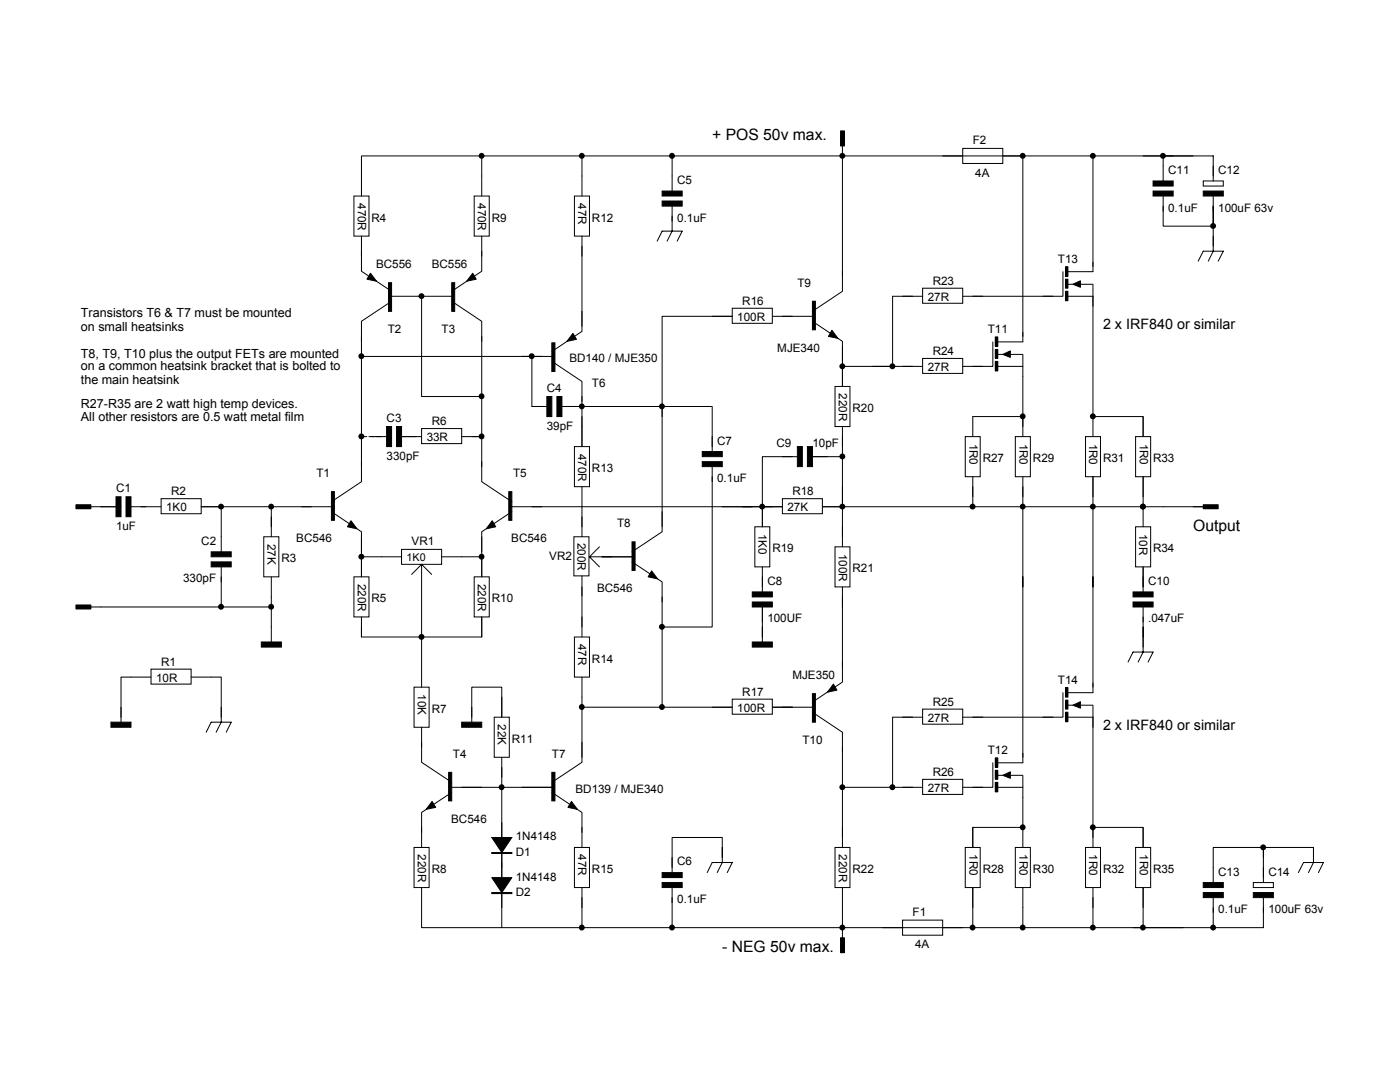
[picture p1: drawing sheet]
<svg xmlns="http://www.w3.org/2000/svg" width="279mm" height="216mm" viewBox="0 0 279 216" stroke-linecap="round" stroke-linejoin="round" font-family="sans-serif">
<path d="M96.1 31.1v4M234.1 31.1h-162v4" fill="none" stroke="#000" stroke-width=".2"/>
<circle cx="96.1" cy="31.1" r=".59" fill="#000"/>
<path d="M70.6 39.1h3v8h-3z" fill-rule="evenodd" fill="#fff" stroke="#000" stroke-width=".2"/>
<path d="M72.1 35.1v4M72.1 47.1v4" fill="none" stroke="#000" stroke-width=".2"/>
<path d="M94.6 39.1h3v8h-3z" fill-rule="evenodd" fill="#fff" stroke="#000" stroke-width=".2"/>
<path d="M96.1 35.1v4M72.1 50.1v4l6 4M78.1 59.1h12M84.1 59.1v20h12M96.1 50.1v4l-6 4M96.1 47.1v4M72.1 67.1v26M72.1 71.1h36M78.1 60.1l-6 4v4M90.1 60.1l6 4v4M96.1 67.1v26" fill="none" stroke="#000" stroke-width=".2"/>
<g fill="#000">
<circle cx="84.1" cy="59.1" r=".59"/>
<circle cx="96.1" cy="79.1" r=".59"/>
</g>
<g fill="#000" stroke="#000" stroke-width=".2">
<path d="M73.9 54.5l1.2 1.6-1.9-.4zM94.3 54.5l.7 1.2-1.9 .4z"/>
<path d="M77.5 56.4h.6v5.7h-.6z" fill-rule="evenodd"/>
<path d="M90.1 56.4h.6v5.7h-.6z" fill-rule="evenodd"/>
</g>
<path d="M84.1 85.5h8v3h-8z" fill-rule="evenodd" fill="#fff" stroke="#000" stroke-width=".2"/>
<path d="M74.1 87.1h3.1M80.1 87.1h4M92.1 87.1h4" fill="none" stroke="#000" stroke-width=".2"/>
<g fill="#000" stroke="#000" stroke-width=".2">
<path d="M77.2 85.1h.9v4h-.9z" fill-rule="evenodd"/>
<path d="M79.1 85.1h1v4h-1z" fill-rule="evenodd"/>
</g>
<g fill="#000">
<circle cx="72.1" cy="71.1" r=".59"/>
<circle cx="72.1" cy="87.1" r=".59"/>
<circle cx="96.1" cy="87.1" r=".59"/>
</g>
<path d="M80.1 109.6h8v3h-8z" fill-rule="evenodd" fill="#fff" stroke="#000" stroke-width=".2"/>
<g fill="none" stroke="#000" stroke-width=".2">
<path d="M72.1 92.1v4l-6 4M96.1 92.1v4l6.1 4M60.2 101.1h5.9M66.1 102.1l6 4v4M72.1 111.1h8M72.1 107.1v10M84.1 112.6l-2 2M84.1 112.6l2 2M84.1 112.6v4.5M88.1 111.1h8M96.1 107.1v10M102.2 102.1l-6.1 4v4"/>
<path d="M102.2 101.1h5.9"/>
</g>
<g fill="#000" stroke="#000" stroke-width=".2">
<path d="M70 103.9l1.2 1.6-1.9-.4zM98.2 103.9l.7 1.2-1.9 .4z"/>
<path d="M66.1 98.1h.6v5.7h-.6z" fill-rule="evenodd"/>
<path d="M101.5 98.1h.7v5.7h-.7z" fill-rule="evenodd"/>
</g>
<path d="M94.6 115.1h3v8h-3z" fill-rule="evenodd" fill="#fff" stroke="#000" stroke-width=".2"/>
<path d="M84.1 117.1v16M96.1 111.1v4M72.1 125.1v2h24v-4v4" fill="none" stroke="#000" stroke-width=".2"/>
<g fill="#000">
<circle cx="72.1" cy="111.1" r=".59"/>
<circle cx="96.1" cy="111.1" r=".59"/>
<circle cx="84.1" cy="127.1" r=".59"/>
</g>
<path d="M82.6 137.1h3v8h-3z" fill-rule="evenodd" fill="#fff" stroke="#000" stroke-width=".2"/>
<path d="M84.1 133.1v4M84.1 148.1v4l6 4M84.1 145.1v4M90.1 158.1l-6 4v4M90.1 157.1h6" fill="none" stroke="#000" stroke-width=".2"/>
<g fill="#000" stroke="#000" stroke-width=".2">
<path d="M86.2 159.9l.8 1.2-2 .4z"/>
<path d="M89.5 154.1h.6v5.7h-.6z" fill-rule="evenodd"/>
</g>
<path d="M82.6 169.1h3v8h-3z" fill-rule="evenodd" fill="#fff" stroke="#000" stroke-width=".2"/>
<path d="M84.1 177.1v8h152M84.1 165.1v4M100.1 164.1v17" fill="none" stroke="#000" stroke-width=".2"/>
<g fill="#000" stroke="#000" stroke-width=".2">
<path d="M98.1 175.1h4.1l-2.1 3zM98.1 167.1h4.1l-2.1 3z"/>
<path d="M98.1 178.1h4.1v.2h-4.1z" fill-rule="evenodd"/>
<path d="M98.1 170.1h4.1v.2h-4.1z" fill-rule="evenodd"/>
</g>
<circle cx="100.1" cy="157.1" r=".59" fill="#000"/>
<path d="M52.6 107.1h3v8h-3z" fill-rule="evenodd" fill="#fff" stroke="#000" stroke-width=".2"/>
<path d="M44.2 107.1v3M44.2 113.1v3M54.1 103.1v4M54.1 115.1v4" fill="none" stroke="#000" stroke-width=".2"/>
<g fill="#000" stroke="#000" stroke-width=".2">
<path d="M42.1 110.1h4v1h-4z" fill-rule="evenodd"/>
<path d="M42.1 112.1h4v1h-4z" fill-rule="evenodd"/>
</g>
<path d="M32.2 99.5h8v3h-8z" fill-rule="evenodd" fill="#fff" stroke="#000" stroke-width=".2"/>
<g fill="none" stroke="#000" stroke-width=".2">
<path d="M15.2 100.7h2.9v.8h-2.9zM17.7 101.1h6.5M28.2 101.1h4M40.2 101.1h21.9M44.2 115.1v6h9.9M44.2 101.1v6M54.1 101.1v4M54.1 119.1v9M15.2 120.7h2.9v.8h-2.9zM17.7 121.1h26.5M92.1 157.1h18.1M110.2 158.1l5.9 4v4"/>
<path d="M116.1 148.1v4l-5.9 4"/>
</g>
<g fill="#000">
<circle cx="44.1" cy="101.1" r=".59"/>
<circle cx="54.1" cy="101.1" r=".58"/>
<circle cx="44.1" cy="121.1" r=".59"/>
<circle cx="54.1" cy="121.1" r=".59"/>
<circle cx="116.1" cy="185.1" r=".59"/>
</g>
<path d="M15.2 100.7h2.9v.8h-2.9zM15.2 120.7h2.9v.8h-2.9z" fill="#000"/>
<g fill="#000" stroke="#000" stroke-width=".2">
<path d="M114 159.9l1.2 1.6-1.9-.4z"/>
<path d="M52.2 128.1h4v1h-4z" fill-rule="evenodd"/>
<path d="M110.1 154.1h.6v5.7h-.6z" fill-rule="evenodd"/>
</g>
<path d="M98.6 143.1h3v8h-3z" fill-rule="evenodd" fill="#fff" stroke="#000" stroke-width=".2"/>
<path d="M100.1 139.1v4v-6h-6v6M94.1 141.1v3M100.1 151.1v34" fill="none" stroke="#000" stroke-width=".2"/>
<path d="M92.1 144.1h4v1h-4z" fill-rule="evenodd" fill="#000" stroke="#000" stroke-width=".2"/>
<path d="M114.6 39.1h3v8h-3z" fill-rule="evenodd" fill="#fff" stroke="#000" stroke-width=".2"/>
<path d="M116.1 35.1v4M116.1 47.1v4M104.1 71.1h6.1M106.2 71.1v10h1.9M110.2 72.1l5.9 4v4M116.1 62.1v4l-5.9 4M116.1 79.1v6M106.2 81.1h2.9M112.1 81.1h4" fill="none" stroke="#000" stroke-width=".2"/>
<g fill="#000" stroke="#000" stroke-width=".2">
<path d="M114.3 66.5l.7 1.2-1.9 .4z"/>
<path d="M109.1 79.1h1v4h-1z" fill-rule="evenodd"/>
<path d="M110.1 68.4h.6v5.7h-.6z" fill-rule="evenodd"/>
<path d="M111.1 79.1h1v4h-1z" fill-rule="evenodd"/>
</g>
<g fill="#000">
<circle cx="106.1" cy="71.1" r=".59"/>
<circle cx="116.1" cy="81.1" r=".59"/>
</g>
<path d="M114.6 89.1h3v8h-3z" fill-rule="evenodd" fill="#fff" stroke="#000" stroke-width=".2"/>
<path d="M116.1 85.1v4M116.1 97.1v4" fill="none" stroke="#000" stroke-width=".2"/>
<path d="M114.5 107.1h3v7.8h-3z" fill="#fff"/>
<path d="M114.5 107.1h3v7.8h-3zM116.1 103.1v4M116.1 114.9v4M117.6 111.1l2 2M117.6 111.1h4.5M119.6 109.1l-2 2" fill="none" stroke="#000" stroke-width=".2"/>
<path d="M114.6 127.1h3v8h-3z" fill-rule="evenodd" fill="#fff" stroke="#000" stroke-width=".2"/>
<path d="M116.1 31.1v4M116.1 49.1v16M112.1 81.1h20v24M116.1 83.1v6M106.2 101.1h47.9M116.1 101.1v4M116.1 117.1v10M120.1 111.1h6M126.1 112.1l6 4v4M132.1 102.1v4l-6 4M116.1 135.1v16" fill="none" stroke="#000" stroke-width=".2"/>
<g fill="#000" stroke="#000" stroke-width=".2">
<path d="M130 113.9l1.2 1.6-1.9-.4z"/>
<path d="M126.1 108.1h.6v5.7h-.6z" fill-rule="evenodd"/>
</g>
<circle cx="116.1" cy="141.1" r=".59" fill="#000"/>
<path d="M150.6 105.1h3v8h-3z" fill-rule="evenodd" fill="#fff" stroke="#000" stroke-width=".2"/>
<path d="M156.1 91.1h3M158.1 91.1h-6v14v-4M162.1 91.1h6M168.1 87.1v14M144.1 101.1h88M152.1 113.1v5M152.1 121.1v7" fill="none" stroke="#000" stroke-width=".2"/>
<g fill="#000" stroke="#000" stroke-width=".2">
<path d="M159.1 89.1h1v4h-1z" fill-rule="evenodd"/>
<path d="M161.1 89.1h1v4h-1z" fill-rule="evenodd"/>
<path d="M150.1 118.1h4v1h-4z" fill-rule="evenodd"/>
<path d="M150.1 120.1h4v1h-4z" fill-rule="evenodd"/>
<path d="M150.1 128.1h4v1h-4z" fill-rule="evenodd"/>
</g>
<g fill="#000">
<circle cx="152.1" cy="101.1" r=".59"/>
<circle cx="168.1" cy="101.1" r=".59"/>
</g>
<path d="M166.6 77.1h3v8h-3z" fill-rule="evenodd" fill="#fff" stroke="#000" stroke-width=".2"/>
<path d="M168.1 31.1v24M168.1 54.1v4l-6 4M154.1 63.1h-22v20M156.1 63.1h6M162.1 64.1l6 4v4M168.1 69.1v8M168.1 85.1v4" fill="none" stroke="#000" stroke-width=".2"/>
<g fill="#000" stroke="#000" stroke-width=".2">
<path d="M166 65.9l1.2 1.6-1.9-.4z"/>
<path d="M162.1 60.1h.6v5.7h-.6z" fill-rule="evenodd"/>
</g>
<circle cx="132.1" cy="81.1" r=".59" fill="#000"/>
<path d="M166.6 109.1h3v8h-3z" fill-rule="evenodd" fill="#fff" stroke="#000" stroke-width=".2"/>
<path d="M168.1 97.1v12M168.1 117.1v4" fill="none" stroke="#000" stroke-width=".2"/>
<path d="M166.6 169.1h3v8h-3z" fill-rule="evenodd" fill="#fff" stroke="#000" stroke-width=".2"/>
<path d="M168.1 119.1v14M168.1 132.1v4l-6 4M116.1 141.1h46M162.1 142.1l6 4v4M168.1 149.1v20M168.1 177.1v8" fill="none" stroke="#000" stroke-width=".2"/>
<g fill="#000" stroke="#000" stroke-width=".2">
<path d="M166.3 136.5l.7 1.2-1.9 .4z"/>
<path d="M162.1 138.4h.6v5.7h-.6z" fill-rule="evenodd"/>
</g>
<g fill="#000">
<circle cx="168.1" cy="31.1" r=".59"/>
<circle cx="168.1" cy="91.1" r=".59"/>
<circle cx="132.1" cy="141.1" r=".59"/>
<circle cx="168.1" cy="185.1" r=".59"/>
</g>
<path d="M202.6 87.1h3v8h-3z" fill-rule="evenodd" fill="#fff" stroke="#000" stroke-width=".2"/>
<path d="M204.1 83.1v4M204.1 95.1v4" fill="none" stroke="#000" stroke-width=".2"/>
<path d="M216.6 87.1h3v8h-3z" fill-rule="evenodd" fill="#fff" stroke="#000" stroke-width=".2"/>
<path d="M198.1 68.2v4.9h-4M198.6 67.2h.5v1.9h-.5zM198.6 69.7h.5v1.8h-.5zM198.6 72.1h.5v1.9h-.5zM199.1 73.1h5M199.1 70.7h5M204.1 66.3v1.9h-5M204.1 70.8v4.3M218.1 83.1v4M218.1 95.1v4" fill="none" stroke="#000" stroke-width=".2"/>
<path d="M200.1 70.7l1.5-.7v1.3z" fill="#000" stroke="#000" stroke-width=".2"/>
<path d="M198.6 67.2h.5v1.9h-.5zM198.6 69.7h.5v1.8h-.5zM198.6 72.1h.5v1.9h-.5z" fill="#000"/>
<path d="M184.1 71.5h8v3h-8z" fill-rule="evenodd" fill="#fff" stroke="#000" stroke-width=".2"/>
<path d="M168.1 73.1h16M192.1 73.1h4" fill="none" stroke="#000" stroke-width=".2"/>
<path d="M184.1 57.5h8v3h-8z" fill-rule="evenodd" fill="#fff" stroke="#000" stroke-width=".2"/>
<g fill="none" stroke="#000" stroke-width=".2">
<path d="M204.1 31.1v36M218.1 31.1v23.1h-5M178.1 59.1h6M192.1 59.1h18M212.1 54.2v4.9h-4M212.6 53.2h.5v1.9h-.5zM212.6 55.7h.5v1.8h-.5zM212.6 58.1h.5v1.9h-.5zM213.1 59.1h5M213.1 56.7h5M218.1 56.8v26.3M204.1 75.1v10"/>
<path d="M204.1 97.1v4M218.1 95.1v6"/>
</g>
<path d="M214.1 56.7l1.5-.7v1.3z" fill="#000" stroke="#000" stroke-width=".2"/>
<path d="M212.7 53.2h.4v1.9h-.4zM212.7 55.7h.4v1.8h-.4zM212.7 58.1h.4v1.9h-.4z" fill="#000"/>
<g fill="#000">
<circle cx="204.1" cy="31.1" r=".59"/>
<circle cx="218.1" cy="31.1" r=".59"/>
<circle cx="168.1" cy="73.1" r=".59"/>
<circle cx="178.1" cy="73.1" r=".59"/>
<circle cx="204.1" cy="101.1" r=".58"/>
<circle cx="218.1" cy="101.1" r=".59"/>
</g>
<path d="M114.6 169.1h3v8h-3z" fill-rule="evenodd" fill="#fff" stroke="#000" stroke-width=".2"/>
<path d="M198.1 152.2v4.9h-4M198.6 151.2h.5v1.9h-.5zM198.6 153.7h.5v1.8h-.5zM198.6 156.1h.5v1.9h-.5zM199.1 157.1h5M199.1 154.7h5M204.1 150.3v1.9h-5M204.1 154.8v4.3M116.1 165.1v4M116.1 177.1v8" fill="none" stroke="#000" stroke-width=".2"/>
<path d="M200.1 154.7l1.5-.7v1.3z" fill="#000" stroke="#000" stroke-width=".2"/>
<path d="M198.6 151.2h.5v1.9h-.5zM198.6 153.7h.5v1.8h-.5zM198.6 156.1h.5v1.9h-.5z" fill="#000"/>
<path d="M184.1 155.5h8v3h-8z" fill-rule="evenodd" fill="#fff" stroke="#000" stroke-width=".2"/>
<path d="M168.1 157.1h16M192.1 157.1h4" fill="none" stroke="#000" stroke-width=".2"/>
<path d="M184.1 141.5h8v3h-8z" fill-rule="evenodd" fill="#fff" stroke="#000" stroke-width=".2"/>
<g fill="none" stroke="#000" stroke-width=".2">
<path d="M204.1 101.1v50M218.1 101.1v37.1h-5M228.1 111.1v7M238.1 101.1h2.5M240.1 100.7h3v.8h-3zM212.1 138.2v4.9h-4M212.6 137.2h.5v1.9h-.5zM212.6 139.7h.5v1.8h-.5zM228.1 121.1v8M178.1 143.1h6M192.1 143.1h18M204.1 159.1v6"/>
<path d="M212.6 142.1h.5v1.9h-.5zM213.1 143.1h5M213.1 140.7h5M218.1 140.8v26.3M218.1 179.1v6M204.1 181.1v4"/>
</g>
<g fill="#000" stroke="#000" stroke-width=".2">
<path d="M214.1 140.7l1.5-.7v1.3z"/>
<path d="M226.1 118.1h4v1h-4z" fill-rule="evenodd"/>
<path d="M226.1 120.1h4v1h-4z" fill-rule="evenodd"/>
</g>
<path d="M240.2 100.7h2.9v.8h-2.9zM212.7 137.2h.4v1.9h-.4zM212.7 139.7h.4v1.8h-.4zM212.7 142.1h.4v1.9h-.4z" fill="#000"/>
<g fill="#000">
<circle cx="228.1" cy="101.1" r=".59"/>
<circle cx="168.1" cy="157.1" r=".59"/>
<circle cx="178.1" cy="157.1" r=".59"/>
<circle cx="204.1" cy="185.1" r=".59"/>
<circle cx="218.1" cy="185.1" r=".59"/>
</g>
<path d="M192.1 29.6h8v3h-8z" fill-rule="evenodd" fill="#fff" stroke="#000" stroke-width=".2"/>
<path d="M188.1 31.1h16" fill="none" stroke="#000" stroke-width=".2"/>
<path d="M180.1 183.6h8v3h-8z" fill-rule="evenodd" fill="#fff" stroke="#000" stroke-width=".2"/>
<path d="M225.1 132.1l1-2h4l-1 2M228.1 127.1v3l-1 2M176.1 185.1h16" fill="none" stroke="#000" stroke-width=".2"/>
<path d="M30.1 133.5h8v3h-8z" fill-rule="evenodd" fill="#fff" stroke="#000" stroke-width=".2"/>
<path d="M30.1 135.1h-5.9v8M38.1 135.1h6.1v8M24.2 141.1v3M41.1 146.1l1-2h4l-1 2M44.2 141.1v3l-1.1 2" fill="none" stroke="#000" stroke-width=".2"/>
<path d="M22.1 144.1h4v1h-4z" fill-rule="evenodd" fill="#000" stroke="#000" stroke-width=".2"/>
<path d="M240.1 36.1h4v1h-4z" fill-rule="evenodd" fill="#fff" stroke="#000" stroke-width=".2"/>
<path d="M228.1 31.1h14v5M232.1 31.1v5M232.1 39.1v3M242.1 39.1v3M232.1 41.1v4h10v-4v8" fill="none" stroke="#000" stroke-width=".2"/>
<g fill="#000" stroke="#000" stroke-width=".2">
<path d="M230.1 36.1h4v1h-4z" fill-rule="evenodd"/>
<path d="M230.1 38.1h4v1h-4z" fill-rule="evenodd"/>
<path d="M240.1 38.1h4v1h-4z" fill-rule="evenodd"/>
</g>
<g fill="#000">
<circle cx="232.1" cy="31.1" r=".59"/>
<circle cx="242.1" cy="45.1" r=".59"/>
</g>
<path d="M250.1 176.1h4v1h-4z" fill-rule="evenodd" fill="#fff" stroke="#000" stroke-width=".2"/>
<g fill="none" stroke="#000" stroke-width=".2">
<path d="M167.7 26.1h.8v3h-.8zM168.1 28.6v2.5M239.1 52.1l1-2h4l-1 2M242.1 47.1v3l-1 2M20.2 101.1h3M26.1 101.1h3M242.1 179.1v6M252.1 171.1v-2v6M252.1 173.1v3M252.1 179.1v6h-26M259.1 174.1l1-2h4l-1 2M261.1 174.1l1-2v-3h-20v7"/>
<path d="M167.7 187.1h.8v3h-.8zM168.1 185.1v2.5"/>
</g>
<g fill="#000" stroke="#000" stroke-width=".2">
<path d="M23.2 99.1h1v4h-1z" fill-rule="evenodd"/>
<path d="M25.1 99.1h1v4h-1z" fill-rule="evenodd"/>
<path d="M240.1 176.1h4v1h-4z" fill-rule="evenodd"/>
<path d="M240.1 178.1h4v1h-4z" fill-rule="evenodd"/>
<path d="M250.1 178.1h4v1h-4z" fill-rule="evenodd"/>
</g>
<g fill="#000">
<circle cx="116.1" cy="31.1" r=".59"/>
<circle cx="252.1" cy="169.1" r=".59"/>
<circle cx="242.1" cy="185.1" r=".59"/>
</g>
<path d="M167.8 26.1h.7v3h-.7zM167.8 187.1h.7v3h-.7z" fill="#000"/>
<path d="M70.6 115.1h3v8h-3z" fill-rule="evenodd" fill="#fff" stroke="#000" stroke-width=".2"/>
<path d="M72.1 111.1v4M72.1 123.1v4" fill="none" stroke="#000" stroke-width=".2"/>
<path d="M226.6 105.1h3v8h-3z" fill-rule="evenodd" fill="#fff" stroke="#000" stroke-width=".2"/>
<g fill="none" stroke="#000" stroke-width=".2">
<path d="M134.1 31.1v7M131.1 48.1l1-2h4l-1 2M134.1 41.1v5l-1 2M72.1 87.1h1.1M73.6 87.1h1.1M75.1 87.1h1M228.1 101.1v4M228.1 113.1v4M232.1 101.1h10M134.1 171.1v3M134.1 177.1v8M141.1 174.1l1-2h4l-1 2"/>
<path d="M144.1 171.1v-4h-10v6M144.1 169.1v3l-1 2"/>
</g>
<g fill="#000" stroke="#000" stroke-width=".2">
<path d="M132.1 38.1h4v1h-4z" fill-rule="evenodd"/>
<path d="M132.1 40.1h4v1h-4z" fill-rule="evenodd"/>
<path d="M132.1 174.1h4v1h-4z" fill-rule="evenodd"/>
<path d="M132.1 176.1h4v1h-4z" fill-rule="evenodd"/>
</g>
<g fill="#000">
<circle cx="134.1" cy="31.1" r=".59"/>
<circle cx="134.1" cy="185.1" r=".59"/>
</g>
<path d="M146.1 61.5h8v3h-8z" fill-rule="evenodd" fill="#fff" stroke="#000" stroke-width=".2"/>
<path d="M142.1 63.1h4M154.1 63.1h4" fill="none" stroke="#000" stroke-width=".2"/>
<path d="M146.1 139.5h8v3h-8z" fill-rule="evenodd" fill="#fff" stroke="#000" stroke-width=".2"/>
<path d="M178.1 59.1v14M132.1 81.1h10v8M142.1 95.1v30h-10M142.1 87.1v3M142.1 93.1v3M132.1 119.1v22M142.1 141.1h4M154.1 141.1h4M178.1 143.1v14" fill="none" stroke="#000" stroke-width=".2"/>
<g fill="#000" stroke="#000" stroke-width=".2">
<path d="M140.1 90.1h4v1h-4z" fill-rule="evenodd"/>
<path d="M140.1 92.1h4v1h-4z" fill-rule="evenodd"/>
</g>
<circle cx="132.1" cy="125.1" r=".59" fill="#000"/>
<path d="M192.6 87.1h3v8h-3z" fill-rule="evenodd" fill="#fff" stroke="#000" stroke-width=".2"/>
<path d="M194.1 95.1v6M204.1 83.1h-10v4M218.1 83.1h10v18" fill="none" stroke="#000" stroke-width=".2"/>
<circle cx="194.1" cy="101.1" r=".59" fill="#000"/>
<path d="M226.6 87.1h3v8h-3z" fill-rule="evenodd" fill="#fff" stroke="#000" stroke-width=".2"/>
<path d="M228.1 83.1v4M228.1 95.1v4M204.1 165.1h-10v20" fill="none" stroke="#000" stroke-width=".2"/>
<g fill="#000">
<circle cx="204.1" cy="83.1" r=".59"/>
<circle cx="218.1" cy="83.1" r=".59"/>
</g>
<path d="M192.6 169.1h3v8h-3z" fill-rule="evenodd" fill="#fff" stroke="#000" stroke-width=".2"/>
<path d="M194.1 165.1v4M194.1 177.1v4" fill="none" stroke="#000" stroke-width=".2"/>
<path d="M216.6 169.1h3v8h-3z" fill-rule="evenodd" fill="#fff" stroke="#000" stroke-width=".2"/>
<path d="M218.1 165.1v4M218.1 177.1v4" fill="none" stroke="#000" stroke-width=".2"/>
<path d="M202.6 169.1h3v8h-3z" fill-rule="evenodd" fill="#fff" stroke="#000" stroke-width=".2"/>
<path d="M204.1 165.1v4M204.1 177.1v4M218.1 165.1h10v20" fill="none" stroke="#000" stroke-width=".2"/>
<path d="M226.6 169.1h3v8h-3z" fill-rule="evenodd" fill="#fff" stroke="#000" stroke-width=".2"/>
<path d="M228.1 165.1v4M228.1 177.1v4" fill="none" stroke="#000" stroke-width=".2"/>
<g fill="#000">
<circle cx="228.1" cy="101.1" r=".59"/>
<circle cx="204.1" cy="165.1" r=".59"/>
<circle cx="218.1" cy="165.1" r=".59"/>
<circle cx="194.1" cy="185.1" r=".59"/>
<circle cx="228.1" cy="185.1" r=".59"/>
</g>
<path d="M156.1 99.5h8v3h-8z" fill-rule="evenodd" fill="#fff" stroke="#000" stroke-width=".2"/>
<path d="M152.1 101.1h4M164.1 101.1h4" fill="none" stroke="#000" stroke-width=".2"/>
<g font-size="3.1">
<text x="142.1" y="27.9">+ POS 50v max.</text>
<text x="238.1" y="105.9">Output</text>
<text x="144.1" y="189.9">- NEG 50v max.</text>
</g>
<g font-size="2.9">
<text x="220.1" y="65.7">2 x IRF840 or similar</text>
<text x="220.1" y="145.7">2 x IRF840 or similar</text>
</g>
<g font-size="2.5">
<text x="16.2" y="63.4">Transistors T6 &amp; T7 must be mounted</text>
<text x="16.2" y="66">on small heatsinks</text>
<text x="16.2" y="71.4">T8, T9, T10 plus the output FETs are mounted</text>
<text x="16.2" y="73.9">on a common heatsink bracket that is bolted to</text>
<text x="16.2" y="76.7">the main heatsink</text>
<text x="16.2" y="81.4">R27-R35 are 2 watt high temp devices.</text>
<text x="16.2" y="84.1">All other resistors are 0.5 watt metal film</text>
</g>
<g font-size="2.3">
<text x="194.1" y="28.7">F2</text>
<text x="194.6" y="35.2">4A</text>
<text x="233.1" y="34.7">C11</text>
<text x="243.1" y="34.7">C12</text>
<text x="71.4" y="40.5" transform="rotate(90 71.4 40.5)">470R</text>
<text x="95.4" y="40.5" transform="rotate(90 95.4 40.5)">470R</text>
<text x="115.4" y="40.5" transform="rotate(90 115.4 40.5)">47R</text>
<text x="135.1" y="36.7">C5</text>
<text x="74.1" y="44.2">R4</text>
<text x="98.1" y="44.2">R9</text>
<text x="118.1" y="44.2">R12</text>
<text x="135.1" y="44.2">0.1uF</text>
<text x="233.1" y="42.2">0.1uF</text>
<text x="243.1" y="42.2">100uF 63v</text>
<text x="75.1" y="53.5">BC556</text>
<text x="86.1" y="53.5">BC556</text>
<text x="211.1" y="52.4">T13</text>
<text x="159.1" y="57.2">T9</text>
<text x="186.1" y="56.8">R23</text>
<text x="147.1" y="64">100R</text>
<text x="148.1" y="60.8">R16</text>
<text x="185.1" y="60">27R</text>
<text x="77.4" y="66.5">T2</text>
<text x="88.1" y="66.5">T3</text>
<text x="155.1" y="70.2">MJE340</text>
<text x="186.1" y="70.8">R24</text>
<text x="197.1" y="66.4">T11</text>
<text x="113.6" y="72.3">BD140 / MJE350</text>
<text x="118.1" y="77.2">T6</text>
<text x="185.1" y="74">27R</text>
<text x="109.1" y="78.2">C4</text>
<text x="167.4" y="78.5" transform="rotate(90 167.4 78.5)">220R</text>
<text x="170.1" y="82.2">R20</text>
<text x="77.2" y="84.2">C3</text>
<text x="85.2" y="88">33R</text>
<text x="86.1" y="84.8">R6</text>
<text x="109.1" y="85.7">39pF</text>
<text x="143.1" y="88.7">C7</text>
<text x="154.9" y="89.2">C9</text>
<text x="162.1" y="89.2">10pF</text>
<text x="193.5" y="88.5" transform="rotate(90 193.5 88.5)">1R0</text>
<text x="203.5" y="88.5" transform="rotate(90 203.5 88.5)">1R0</text>
<text x="217.4" y="88.5" transform="rotate(90 217.4 88.5)">1R0</text>
<text x="227.5" y="88.5" transform="rotate(90 227.5 88.5)">1R0</text>
<text x="63.1" y="95.2">T1</text>
<text x="77.2" y="91.7">330pF</text>
<text x="102.4" y="95.2">T5</text>
<text x="115.4" y="90.5" transform="rotate(90 115.4 90.5)">470R</text>
<text x="118.1" y="94.2">R13</text>
<text x="196.1" y="92.2">R27</text>
<text x="206.1" y="92.2">R29</text>
<text x="220.1" y="92.2">R31</text>
<text x="230.1" y="92.2">R33</text>
<text x="23.2" y="98.2">C1</text>
<text x="34.1" y="98.8">R2</text>
<text x="143.1" y="96.2">0.1uF</text>
<text x="158.1" y="98.8">R18</text>
<text x="23.2" y="105.7">1uF</text>
<text x="33.1" y="102">1K0</text>
<text x="123.1" y="105.2">T8</text>
<text x="151.4" y="106.5" transform="rotate(90 151.4 106.5)">1K0</text>
<text x="157.1" y="102">27K</text>
<text x="227.4" y="106.5" transform="rotate(90 227.4 106.5)">10R</text>
<text x="40.2" y="108.7">C2</text>
<text x="53.4" y="108.5" transform="rotate(90 53.4 108.5)">27K</text>
<text x="56.2" y="112.2">R3</text>
<text x="59.1" y="108.2">BC546</text>
<text x="82.1" y="108.8">VR1</text>
<text x="102" y="108.2">BC546</text>
<text x="109.6" y="111.8">VR2</text>
<text x="115.3" y="108.3" transform="rotate(90 115.3 108.3)">200R</text>
<text x="154.1" y="110.2">R19</text>
<text x="167.4" y="110.5" transform="rotate(90 167.4 110.5)">100R</text>
<text x="230.1" y="110.2">R34</text>
<text x="36.6" y="116.2">330pF</text>
<text x="71.4" y="116.5" transform="rotate(90 71.4 116.5)">220R</text>
<text x="95.4" y="116.5" transform="rotate(90 95.4 116.5)">220R</text>
<text x="119.1" y="118.2">BC546</text>
<text x="153.1" y="116.7">C8</text>
<text x="170.1" y="114.2">R21</text>
<text x="229.1" y="116.7">C10</text>
<text x="74.1" y="120.2">R5</text>
<text x="98.1" y="120.2">R10</text>
<text x="153.1" y="124.2">100UF</text>
<text x="229.1" y="124.2">.047uF</text>
<text x="115.4" y="128.5" transform="rotate(90 115.4 128.5)">47R</text>
<text x="31.2" y="136">10R</text>
<text x="32.2" y="132.8">R1</text>
<text x="118.1" y="132.2">R14</text>
<text x="158.1" y="135.5">MJE350</text>
<text x="211.1" y="136.4">T14</text>
<text x="83.4" y="138.5" transform="rotate(90 83.4 138.5)">10K</text>
<text x="86.1" y="142.2">R7</text>
<text x="147.1" y="142">100R</text>
<text x="148.1" y="138.8">R17</text>
<text x="185.1" y="144">27R</text>
<text x="186.1" y="140.8">R25</text>
<text x="99.4" y="144.5" transform="rotate(90 99.4 144.5)">22K</text>
<text x="102.2" y="148.2">R11</text>
<text x="160.1" y="148.5">T10</text>
<text x="90.4" y="151.2">T4</text>
<text x="110.2" y="151.2">T7</text>
<text x="186.1" y="154.8">R26</text>
<text x="197.1" y="150.4">T12</text>
<text x="114.9" y="158.2">BD139 / MJE340</text>
<text x="185.1" y="158">27R</text>
<text x="90" y="164.2">BC546</text>
<text x="102.9" y="167.7">1N4148</text>
<text x="83.4" y="170.5" transform="rotate(90 83.4 170.5)">220R</text>
<text x="102.9" y="170.7">D1</text>
<text x="115.4" y="170.5" transform="rotate(90 115.4 170.5)">47R</text>
<text x="135.1" y="172.7">C6</text>
<text x="167.4" y="170.5" transform="rotate(90 167.4 170.5)">220R</text>
<text x="193.5" y="170.5" transform="rotate(90 193.5 170.5)">1R0</text>
<text x="203.5" y="170.5" transform="rotate(90 203.5 170.5)">1R0</text>
<text x="217.4" y="170.5" transform="rotate(90 217.4 170.5)">1R0</text>
<text x="227.5" y="170.5" transform="rotate(90 227.5 170.5)">1R0</text>
<text x="86.1" y="174.2">R8</text>
<text x="102.9" y="178.7">D2</text>
<text x="102.9" y="175.7">1N4148</text>
<text x="118.1" y="174.2">R15</text>
<text x="170.1" y="174.2">R22</text>
<text x="196.1" y="174.2">R28</text>
<text x="206.1" y="174.2">R30</text>
<text x="220.1" y="174.2">R32</text>
<text x="230.1" y="174.2">R35</text>
<text x="243.1" y="174.7">C13</text>
<text x="253.1" y="174.7">C14</text>
<text x="135.1" y="180.2">0.1uF</text>
<text x="182.1" y="182.7">F1</text>
<text x="243.1" y="182.2">0.1uF</text>
<text x="253.1" y="182.2">100uF 63v</text>
<text x="182.6" y="189.2">4A</text>
</g>
<text font-size="2.1" x="81.2" y="111.8">1K0</text>
</svg>
